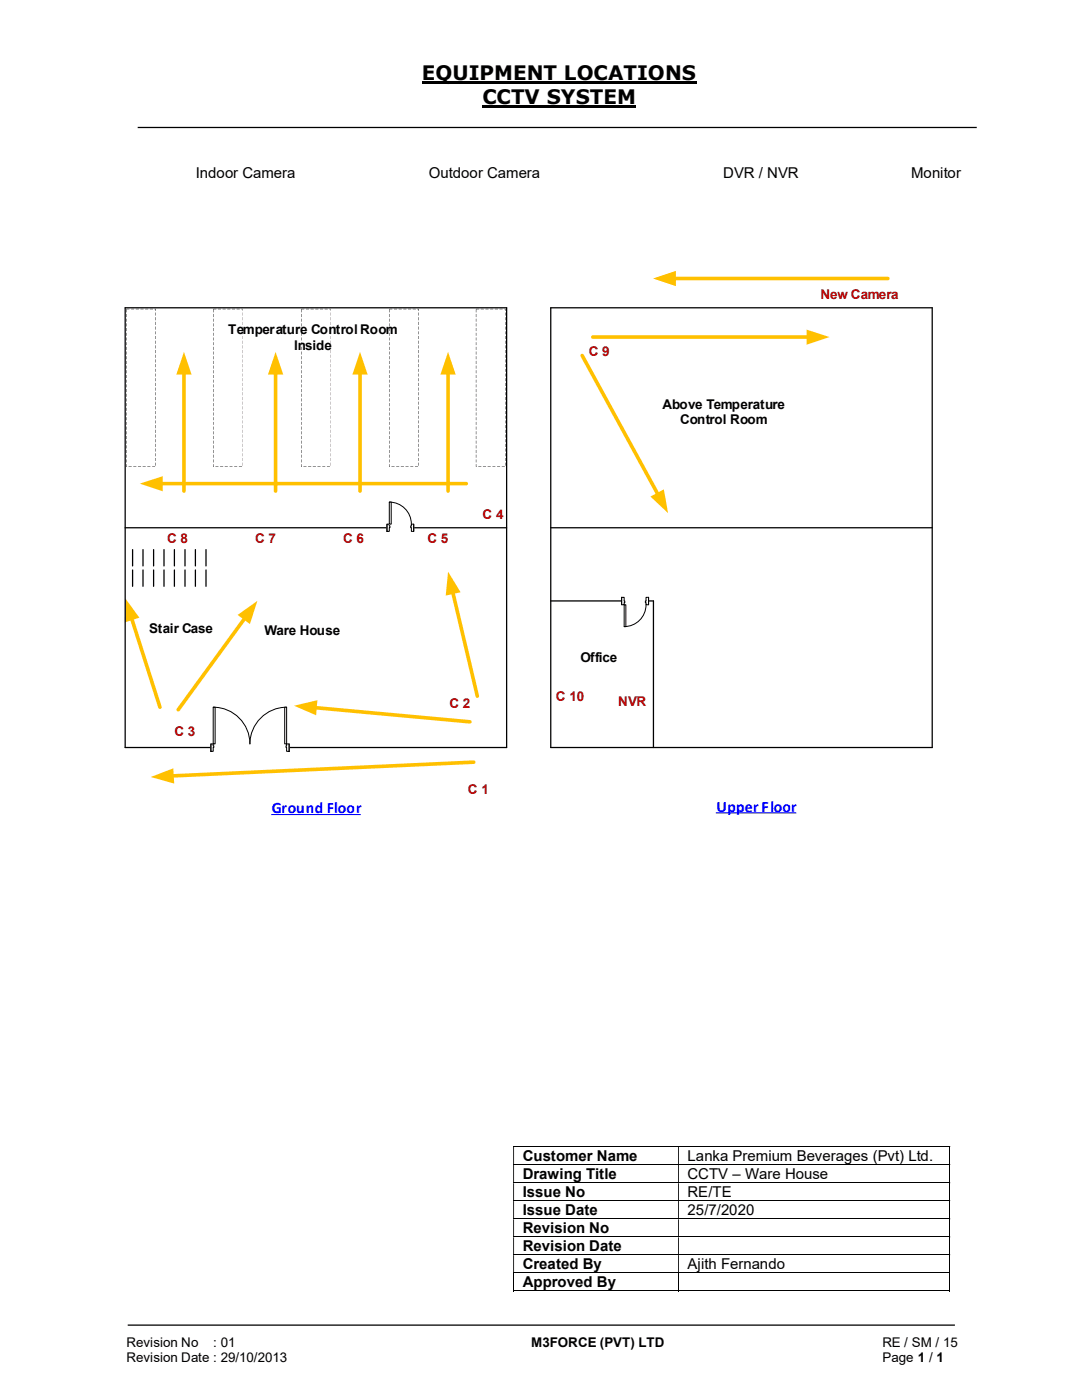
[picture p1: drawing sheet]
<svg xmlns="http://www.w3.org/2000/svg" width="216mm" height="279mm" viewBox="0 0 216 279" stroke-linecap="round" stroke-linejoin="round" font-family="sans-serif">
<path d="M84.2 16.5h54.8M96.3 21.3h30.7" fill="none" stroke="#000" stroke-width=".42"/>
<path d="M27.5 25.4h167.4M25.5 264.5h165" fill="none" stroke="#000" stroke-width=".25"/>
<g fill="none" stroke="#000" stroke-width=".2">
<path d="M102.4 228.8h87M102.4 232.4h87M102.4 236.1h87M102.4 239.6h87M189.5 228.9v3.4M189.5 232.5v3.5M189.5 236.1v3.5M189.5 239.7v3.5M102.4 243.2h87M102.4 246.8h87M102.4 250.4h87M102.4 254h87"/>
<path d="M102.4 257.6h32.9M102.5 254.1v3.6M135.4 254.1v3.6M135.5 257.6h53.9M189.5 243.3v3.5M189.5 246.9v3.5M189.5 250.5v3.5M189.5 254.1v3.6"/>
</g>
<g fill="#000">
<path d="M189.4 228.7h.2v.2h-.2zM102.4 228.9h.2v3.4h-.2zM135.3 228.9h.2v3.4h-.2z" fill-rule="evenodd"/>
<path d="M189.4 232.3h.2v.2h-.2zM102.4 232.5h.2v3.5h-.2zM135.3 232.5h.2v3.5h-.2z" fill-rule="evenodd"/>
<path d="M189.4 236h.2v.1h-.2zM102.4 236.1h.2v3.5h-.2zM135.3 236.1h.2v3.5h-.2z" fill-rule="evenodd"/>
<path d="M189.4 239.6h.2v.1h-.2zM102.4 239.7h.2v3.5h-.2zM135.3 239.7h.2v3.5h-.2z" fill-rule="evenodd"/>
<path d="M189.4 243.2h.2v.1h-.2zM102.4 243.3h.2v3.5h-.2zM135.3 243.3h.2v3.5h-.2z" fill-rule="evenodd"/>
<path d="M189.4 246.8h.2v.1h-.2zM102.4 246.9h.2v3.5h-.2zM135.3 246.9h.2v3.5h-.2z" fill-rule="evenodd"/>
<path d="M189.4 250.4h.2v.1h-.2zM102.4 250.5h.2v3.5h-.2zM135.3 250.5h.2v3.5h-.2z" fill-rule="evenodd"/>
</g>
<path d="M189.4 254h.2v.1h-.2zM189.4 257.6h.2v.1h-.2z" fill="#000"/>
<path d="M94.5 152.1l-60.2 2.8" fill="none" stroke="#ffc000" stroke-width=".72"/>
<path d="M30.1 155.1l4.5-1.8 .2 3.1z" fill="#ffc000"/>
<path d="M25 61.4h76.1v87.8h-76.1M25 105.3h76.1M109.9 119.9h20.5v29.3" fill="none" stroke="#000" stroke-width=".25"/>
<path d="M54.1 162.6h17.9M142.8 162.2h16.1" fill="none" stroke="#00f" stroke-width=".21"/>
<path d="M36.7 74.4v23.6" fill="none" stroke="#ffc000" stroke-width=".72"/>
<path d="M36.7 70.2l1.5 4.6h-3z" fill="#ffc000"/>
<path d="M118.3 67.3h43" fill="none" stroke="#ffc000" stroke-width=".72"/>
<path d="M161 65.8l4.5 1.5-4.5 1.5z" fill="#ffc000"/>
<path d="M116.2 71l15.1 27.7" fill="none" stroke="#ffc000" stroke-width=".72"/>
<path d="M129.8 99.1l2.7-1.4 .8 4.7z" fill="#ffc000"/>
<path d="M26.2 123.4l5.7 17.7" fill="none" stroke="#ffc000" stroke-width=".72"/>
<path d="M25 119.4l2.8 3.9-2.9 .9z" fill="#ffc000"/>
<path d="M90.3 118.2l4.9 20.7" fill="none" stroke="#ffc000" stroke-width=".72"/>
<path d="M89.4 114.1l2.5 4.1-3 .7z" fill="#ffc000"/>
<path d="M62.8 141.2l31 2.9" fill="none" stroke="#ffc000" stroke-width=".72"/>
<path d="M58.7 140.8l4.6-1.1-.2 3z" fill="#ffc000"/>
<path d="M134.5 55.6h42.7" fill="none" stroke="#ffc000" stroke-width=".72"/>
<path d="M130.3 55.6l4.6-1.5v3z" fill="#ffc000"/>
<g fill="none" stroke="#000" stroke-width=".25">
<path d="M25 61.4v87.8M109.9 61.4h76.1v87.8h-76.1zM26.5 109.7v3.2M26.5 113.7v3.3M28.5 109.7v3.2M28.5 113.7v3.3M30.6 109.7v3.2M30.6 113.7v3.3M32.7 109.7v3.2M32.7 113.7v3.3M34.8 109.7v3.2M34.8 113.7v3.3"/>
<path d="M36.9 109.7v3.2M36.9 113.7v3.3M39 109.7v3.2M39 113.7v3.3M41.1 109.7v3.2M41.1 113.7v3.3M109.9 105.3h76.1"/>
</g>
<path d="M25.2 61.7h5.9v31.4h-5.9z" fill="#fff"/>
<path d="M25.2 61.7v.7zM25.2 62.7v.6zM25.2 63.6v.6zM25.2 64.6v.6zM25.2 65.5v.6zM25.2 66.4v.6zM25.2 67.4v.5zM25.2 68.3l.1 .6zM25.2 69.2v.6zM25.2 70.2v.6zM25.2 71.1v.6zM25.2 72.1v.5zM25.2 73v.6zM25.2 73.9v.6zM25.2 74.8v.6zM25.2 75.8v.6zM25.2 76.7l.1 .6zM25.2 77.6v.7zM25.2 78.6v.6zM25.2 79.5v.6zM25.2 80.5v.6zM25.2 81.4v.6zM25.2 82.3v.6zM25.2 83.3v.6zM25.2 84.2v.6zM25.2 85.1v.7zM25.2 86.1v.6zM25.2 87v.6zM25.2 88v.6zM25.2 88.9v.6zM25.2 89.8v.6zM25.2 90.8v.6zM25.2 91.7v.6zM25.2 92.6l.1 .6-.1-.1zM25.7 93.1h.6zM26.6 93.1h.6zM27.5 93.1h.7zM28.5 93.1h.6zM29.4 93.1h.6zM30.4 93.1h.5zM31.1 92.3v.7zM31.1 91.4v.6zM31 90.5l.1 .6zM31 89.5l.1 .6zM31.1 88.6v.6zM31 87.7l.1 .6zM31.1 86.7v.6zM31.1 85.8v.6zM31.1 84.8v.7zM31.1 83.9v.6zM31.1 83v.6zM31 82l.1 .6zM31.1 81.1v.6zM31 80.2l.1 .6zM31.1 79.2v.6zM31.1 78.3v.6zM31.1 77.3v.7zM31.1 76.4v.6zM31.1 75.5v.6zM31.1 74.6v.5zM31 73.6l.1 .6zM31 72.7l.1 .6zM31.1 71.7v.6zM31 70.8l.1 .6zM31.1 69.9v.6zM31.1 68.9v.7zM31.1 68v.6zM31.1 67.1v.5zM31.1 66.1v.6zM31 65.2l.1 .6zM31.1 64.2v.7zM31 63.3l.1 .6zM31 62.4l.1 .6zM30.8 61.7h.3v.3v-.3zM29.9 61.7h.6zM29 61.7h.6zM28 61.7h.7zM27.1 61.7h.6zM26.2 61.7h.6zM25.2 61.6l.6 .1z" fill="#000"/>
<path d="M42.5 61.7h5.9v31.4h-5.9z" fill="#fff"/>
<path d="M42.5 61.7v.7zM42.5 62.7v.6zM42.5 63.6v.6zM42.5 64.6v.6zM42.5 65.5v.6zM42.5 66.4v.6zM42.5 67.4v.5zM42.5 68.3l.1 .6zM42.5 69.2v.6zM42.5 70.2v.6zM42.5 71.1v.6zM42.5 72.1v.5zM42.5 73v.6zM42.5 73.9v.6zM42.5 74.8v.6zM42.5 75.8v.6zM42.5 76.7l.1 .6zM42.5 77.6v.7zM42.5 78.6v.6zM42.5 79.5v.6zM42.5 80.5v.6zM42.5 81.4v.6zM42.5 82.3v.6zM42.5 83.3v.6zM42.5 84.2v.6zM42.5 85.1v.7zM42.5 86.1v.6zM42.5 87v.6zM42.5 88v.6zM42.5 88.9v.6zM42.5 89.8v.6zM42.5 90.8v.6zM42.5 91.7v.6zM42.5 92.6l.1 .6-.1-.1zM43 93.1h.6zM43.9 93.1h.6zM44.9 93.1h.6zM45.8 93.1h.6zM46.7 93.1h.6zM47.7 93.1h.6zM48.4 92.3v.7zM48.4 91.4v.6zM48.4 90.5v.6zM48.4 89.5v.6zM48.4 88.6v.6zM48.4 87.7v.6zM48.4 86.7v.6zM48.4 85.8v.6zM48.4 84.8v.7zM48.4 83.9v.6zM48.4 83v.6zM48.4 82v.6zM48.4 81.1v.6zM48.4 80.2v.6zM48.4 79.2v.6zM48.4 78.3v.6zM48.4 77.3v.7zM48.4 76.4v.6zM48.4 75.5v.6zM48.4 74.6v.5zM48.4 73.6v.6zM48.4 72.7v.6zM48.4 71.7v.6zM48.4 70.8v.6zM48.4 69.9v.6zM48.4 68.9v.7zM48.4 68v.6zM48.4 67.1v.5zM48.4 66.1v.6zM48.4 65.2v.6zM48.4 64.2v.7zM48.4 63.3v.6zM48.4 62.4v.6zM48.2 61.6h.2v.5v-.4zM47.2 61.7h.6zM46.3 61.7h.6zM45.3 61.7h.7zM44.4 61.7h.6zM43.5 61.7h.6zM42.6 61.7h.6z" fill="#000"/>
<path d="M60.1 61.7h5.9v31.4h-5.9z" fill="#fff"/>
<path d="M60.1 61.7v.7zM60.1 62.7v.6zM60.1 63.6v.6zM60.1 64.6v.6zM60.1 65.5v.6zM60.1 66.4v.6zM60.1 67.4v.5zM60.1 68.3l.1 .6zM60.1 69.2v.6zM60.1 70.2v.6zM60.1 71.1v.6zM60.1 72.1v.5zM60.1 73v.6zM60.1 73.9v.6zM60.1 74.8v.6zM60.1 75.8v.6zM60.1 76.7l.1 .6zM60.1 77.6v.7zM60.1 78.6v.6zM60.1 79.5v.6zM60.1 80.5v.6zM60.1 81.4v.6zM60.1 82.3v.6zM60.1 83.3v.6zM60.1 84.2v.6zM60.1 85.1v.7zM60.1 86.1v.6zM60.1 87v.6zM60.1 88v.6zM60.1 88.9v.6zM60.1 89.8v.6zM60.1 90.7v.7zM60.1 91.7v.6zM60.1 92.6l.1 .6-.1-.1zM60.5 93.1h.7zM61.5 93.1h.6zM62.4 93.1h.6zM63.4 93.1h.6zM64.3 93.1h.6zM65.2 93.1l.6 .1zM66 92.3v.7zM66 91.4v.6zM66 90.5v.6zM66 89.5v.6zM66 88.6v.6zM66 87.6v.7zM66 86.7v.6zM66 85.8v.6zM66 84.8v.7zM66 83.9v.6zM66 83v.6zM66 82v.6zM66 81.1v.6zM66 80.1v.7zM66 79.2v.6zM66 78.3v.6zM66 77.3v.7zM66 76.4v.6zM66 75.5v.6zM66 74.5v.6zM66 73.6v.6zM66 72.6v.7zM66 71.7v.6zM66 70.8v.6zM66 69.8v.7zM66 68.9v.7zM66 68v.6zM66 67.1v.5zM66 66.1v.6zM66 65.2v.6zM66 64.2v.7zM66 63.3v.6zM66 62.4v.6zM65.7 61.7h.3v.3v-.3zM64.8 61.7h.6zM63.8 61.7h.7zM62.9 61.7h.6zM62 61.7h.6zM61 61.7h.7zM60.1 61.7h.6z" fill="#000"/>
<path d="M77.7 61.7h5.8v31.4h-5.8z" fill="#fff"/>
<path d="M77.7 61.7v.7zM77.7 62.7v.6zM77.6 63.6l.1 .6zM77.6 64.6l.1 .6zM77.6 65.5l.1 .6zM77.6 66.4l.1 .6zM77.7 67.4v.5zM77.7 68.3v.6zM77.7 69.2v.6zM77.7 70.2v.6zM77.7 71.1v.6zM77.6 72.1l.1 .5zM77.6 73l.1 .6zM77.6 73.9l.1 .6zM77.6 74.8l.1 .6zM77.7 75.8v.6zM77.7 76.7v.6zM77.7 77.6v.7zM77.7 78.6v.6zM77.6 79.5l.1 .6zM77.6 80.5l.1 .6zM77.6 81.4l.1 .6zM77.6 82.3l.1 .6zM77.6 83.3l.1 .6zM77.7 84.2v.6zM77.7 85.1v.7zM77.7 86.1v.6zM77.7 87v.6zM77.6 88l.1 .6zM77.6 88.9l.1 .6zM77.6 89.8l.1 .6zM77.6 90.8l.1 .6zM77.6 91.7l.1 .6zM77.7 92.6l.1 .6-.2-.1zM78.1 93.1h.6zM79.1 93.1h.6zM80 93.1h.6zM80.9 93.1h.6zM81.9 93.1h.6zM82.8 93.1l.6 .1zM83.5 92.3v.7zM83.5 91.4v.6zM83.5 90.5v.6zM83.5 89.5v.6zM83.5 88.6v.6zM83.5 87.7v.6zM83.5 86.7v.6zM83.5 85.8v.6zM83.5 84.8v.7zM83.5 83.9l.1 .6zM83.5 83v.6zM83.5 82v.6zM83.5 81.1v.6zM83.5 80.2v.6zM83.5 79.2v.6zM83.5 78.3v.6zM83.5 77.3v.7zM83.5 76.4v.6zM83.5 75.5l.1 .6zM83.5 74.6v.5zM83.5 73.6v.6zM83.5 72.7v.6zM83.5 71.8v.5zM83.5 70.8v.6zM83.5 69.9v.6zM83.5 68.9v.7zM83.5 68v.6zM83.5 67.1l.1 .5zM83.5 66.1v.6zM83.5 65.2v.6zM83.5 64.3v.6zM83.5 63.3v.6zM83.5 62.4v.6zM83.3 61.7h.3v.3l-.1-.3zM82.4 61.6l.6 .1zM81.4 61.7h.6zM80.5 61.7h.6zM79.5 61.7h.7zM78.6 61.7h.6zM77.7 61.7h.6z" fill="#000"/>
<path d="M95 61.7h5.9v31.4h-5.9z" fill="#fff"/>
<path d="M95 61.7v.7zM95 62.7v.6zM95 63.6v.6zM95 64.6v.6zM95 65.5v.6zM95 66.4v.6zM95 67.4v.5zM95 68.3v.6zM95 69.2v.6zM95 70.2v.6zM95 71.1v.6zM95 72.1v.5zM95 73v.6zM95 73.9v.6zM95 74.8v.6zM95 75.8v.6zM95 76.7v.6zM95 77.6v.7zM95 78.6v.6zM95 79.5v.6zM95 80.5v.6zM95 81.4v.6zM95 82.3v.6zM95 83.3v.6zM95 84.2v.6zM95 85.1v.7zM95 86.1v.6zM95 87v.6zM95 88v.6zM95 88.9v.6zM95 89.8v.6zM95 90.8v.6zM95 91.7v.6zM95 92.6l.1 .6-.1-.1zM95.4 93.1h.7zM96.4 93.1h.6zM97.3 93.1h.6zM98.3 93.1h.5zM99.2 93.1l.6 .1zM100.1 93.1h.7zM100.8 92.3l.1 .7zM100.8 91.4l.1 .6zM100.8 90.5l.1 .6zM100.8 89.5l.1 .6zM100.8 88.6l.1 .6zM100.8 87.7l.1 .6zM100.8 86.7l.1 .6zM100.8 85.8l.1 .6zM100.8 84.8l.1 .7zM100.8 83.9l.1 .6zM100.8 83l.1 .6zM100.8 82l.1 .6zM100.8 81.1l.1 .6zM100.8 80.2l.1 .6zM100.8 79.2l.1 .6zM100.8 78.3l.1 .6zM100.8 77.3l.1 .7zM100.8 76.4l.1 .6zM100.8 75.5l.1 .6zM100.8 74.6l.1 .5zM100.8 73.6l.1 .6zM100.8 72.7l.1 .6zM100.8 71.7l.1 .6zM100.8 70.8l.1 .6zM100.8 69.9l.1 .6zM100.8 68.9l.1 .7zM100.8 68l.1 .6zM100.8 67.1l.1 .5zM100.8 66.1l.1 .6zM100.8 65.2l.1 .6zM100.8 64.2l.1 .7zM100.8 63.3l.1 .6zM100.8 62.4l.1 .6zM100.6 61.7h.3v.4v-.4zM99.7 61.6l.6 .1zM98.7 61.7h.7zM97.8 61.7h.6zM96.9 61.7h.6zM95.9 61.7h.7zM95 61.7h.6z" fill="#000"/>
<path d="M48.9 123.3l-13.3 18.3" fill="none" stroke="#ffc000" stroke-width=".72"/>
<path d="M47.4 122.7l4-2.8-1.5 4.6z" fill="#ffc000"/>
<path d="M55 74.4v23.6" fill="none" stroke="#ffc000" stroke-width=".72"/>
<path d="M55 70.2l1.5 4.6h-3z" fill="#ffc000"/>
<path d="M71.8 74.4v23.6" fill="none" stroke="#ffc000" stroke-width=".72"/>
<path d="M71.8 70.2l1.6 4.6h-3.1z" fill="#ffc000"/>
<path d="M89.4 74.4v23.6" fill="none" stroke="#ffc000" stroke-width=".72"/>
<path d="M89.4 70.2l1.5 4.6h-3z" fill="#ffc000"/>
<path d="M32.1 96.5h60.9" fill="none" stroke="#ffc000" stroke-width=".72"/>
<path d="M27.9 96.5l4.6-1.5v3z" fill="#ffc000"/>
<path d="M124 119.2h5.4v1.5h-5.4z" fill="#fff"/>
<path d="M124 119.2h5.4v1.5h-5.4z" fill="none" stroke="#fff" stroke-width=".2"/>
<path d="M124 119.2v1.5h.5v-1.5zM128.9 119.2h.5v1.5h-.5z" fill-rule="evenodd" fill="#fff"/>
<path d="M124.5 119.9v-.7h-.5v1.5h.5v-.4M128.9 119.9v-.7h.5v1.5h-.5v-.4" fill="none" stroke="#000" stroke-width=".2"/>
<path d="M124.5 119.9v.4h.2v-.4zM128.8 119.9h.1v.4h-.1z" fill-rule="evenodd" fill="#fff"/>
<path d="M124 119.2v1.5M124.5 119.9h.2v.4h-.2M128.9 119.9h-.1v.4h.1M129.4 119.2v1.5M128.9 120.7a4.4 4.4 0 0 1-4.4 4.4" fill="none" stroke="#000" stroke-width=".2"/>
<path d="M124.5 120.7h.4v4.4h-.4z" fill-rule="evenodd" fill="#fff"/>
<path d="M124.5 120.7h.4v4.4h-.4z" fill="none" stroke="#000" stroke-width=".2"/>
<path d="M77.2 104.5h5.3v1.6h-5.3z" fill="#fff"/>
<path d="M77.2 104.5h5.3v1.6h-5.3z" fill="none" stroke="#fff" stroke-width=".2"/>
<path d="M77.2 104.6h.5v1.4h-.5zM82.1 104.6v1.4h.5v-1.4z" fill-rule="evenodd" fill="#fff"/>
<path d="M77.7 104.9v-.3h-.5v1.4h.5v-.7M82.1 104.9v-.3h.5v1.4h-.5v-.7" fill="none" stroke="#000" stroke-width=".2"/>
<path d="M77.7 104.9h.1v.4h-.1zM82 104.9v.4h.1v-.4z" fill-rule="evenodd" fill="#fff"/>
<path d="M77.2 104.6v1.4M77.7 100.2a4.4 4.4 0 0 1 4.4 4.4M77.7 104.9h.1v.4h-.1M82.1 104.9h-.1v.4h.1M82.5 104.6v1.4" fill="none" stroke="#000" stroke-width=".2"/>
<path d="M77.7 100.2h.4v4.4h-.4z" fill-rule="evenodd" fill="#fff"/>
<path d="M77.7 100.2h.4v4.4h-.4z" fill="none" stroke="#000" stroke-width=".2"/>
<path d="M42.1 148.4h15.6v1.6h-15.6z" fill="#fff"/>
<path d="M42.1 148.4h15.6v1.6h-15.6z" fill="none" stroke="#fff" stroke-width=".2"/>
<path d="M57.2 148.5v1.4h.5v-1.4zM42.1 148.5h.4v1.4h-.4z" fill-rule="evenodd" fill="#fff"/>
<path d="M42.5 148.8v-.3h-.4v1.4h.4v-.7M57.2 148.8v-.3h.5v1.4h-.5v-.7" fill="none" stroke="#000" stroke-width=".2"/>
<path d="M57.1 148.8v.4h.1v-.4zM42.5 148.8h.2v.4h-.2z" fill-rule="evenodd" fill="#fff"/>
<path d="M42.1 148.5v1.4M42.5 148.8h.2v.4h-.2M42.5 141.1a7.3 7.3 0 0 1 7.4 7.4 7.4 7.4 0 0 1 7.3-7.4M57.2 148.8h-.1v.4h.1M57.7 148.5v1.4" fill="none" stroke="#000" stroke-width=".2"/>
<path d="M42.5 141.1h.4v7.4h-.4z" fill-rule="evenodd" fill="#fff"/>
<path d="M42.5 141.1h.4v7.4h-.4z" fill="none" stroke="#000" stroke-width=".2"/>
<path d="M56.8 141.1h.4v7.4h-.4z" fill-rule="evenodd" fill="#fff"/>
<path d="M56.8 141.1h.4v7.4h-.4z" fill="none" stroke="#000" stroke-width=".2"/>
<g font-size="4">
<text x="84.2" y="16">EQUIPMENT LOCATIONS</text>
<text x="96.3" y="20.8">CCTV SYSTEM</text>
</g>
<g font-size="3.2" fill="#00f">
<text x="143" y="162">Upper Floor</text>
<text x="54.2" y="162.3">Ground Floor</text>
</g>
<g font-size="3">
<text x="39.1" y="35.5">Indoor Camera</text>
<text x="85.6" y="35.5">Outdoor Camera</text>
<text x="144.3" y="35.5">DVR / NVR</text>
<text x="181.8" y="35.5">Monitor</text>
<text x="104.3" y="231.7">Customer Name</text>
<text x="137.2" y="231.7">Lanka Premium Beverages (Pvt) Ltd.</text>
<text x="104.3" y="235.3">Drawing Title</text>
<text x="104.3" y="238.9">Issue No</text>
<text x="137.2" y="235.3">CCTV – Ware House</text>
<text x="137.2" y="238.9">RE/TE</text>
<text x="104.3" y="242.5">Issue Date</text>
<text x="137.2" y="242.5">25/7/2020</text>
<text x="104.3" y="246.1">Revision No</text>
<text x="104.3" y="249.7">Revision Date</text>
<text x="104.3" y="253.3">Created By</text>
<text x="104.3" y="256.9">Approved By</text>
<text x="137.2" y="253.3">Ajith Fernando</text>
</g>
<g font-size="2.7" fill="#c00000">
<text x="163.7" y="59.7">New Camera</text>
<text x="117.5" y="71.1">C 9</text>
<text x="96.3" y="103.6">C 4</text>
<text x="33.4" y="108.4">C 8</text>
<text x="50.9" y="108.4">C 7</text>
<text x="68.5" y="108.4">C 6</text>
<text x="85.3" y="108.4">C 5</text>
<text x="89.7" y="141.3">C 2</text>
<text x="110.9" y="139.9">C 10</text>
<text x="123.4" y="141">NVR</text>
<text x="34.8" y="146.9">C 3</text>
<text x="93.3" y="158.5">C 1</text>
</g>
<g font-size="2.7">
<text x="45.5" y="66.6">Temperature Control Room</text>
<text x="58.7" y="69.8">Inside</text>
<text x="132.2" y="81.6">Above Temperature</text>
<text x="135.7" y="84.7">Control Room</text>
<text x="29.8" y="126.4">Stair Case</text>
<text x="52.7" y="126.7">Ware House</text>
<text x="115.8" y="132.2">Office</text>
<text x="25.2" y="268.8">Revision No</text>
<text x="42.6" y="268.8">: 01</text>
<text x="106" y="268.8">M3FORCE (PVT) LTD</text>
<text x="176.1" y="268.8">RE / SM / 15</text>
<text x="25.2" y="271.8">Revision Date : 29/10/2013</text>
<text x="176.1" y="271.8">Page 1 / 1</text>
</g>
</svg>
